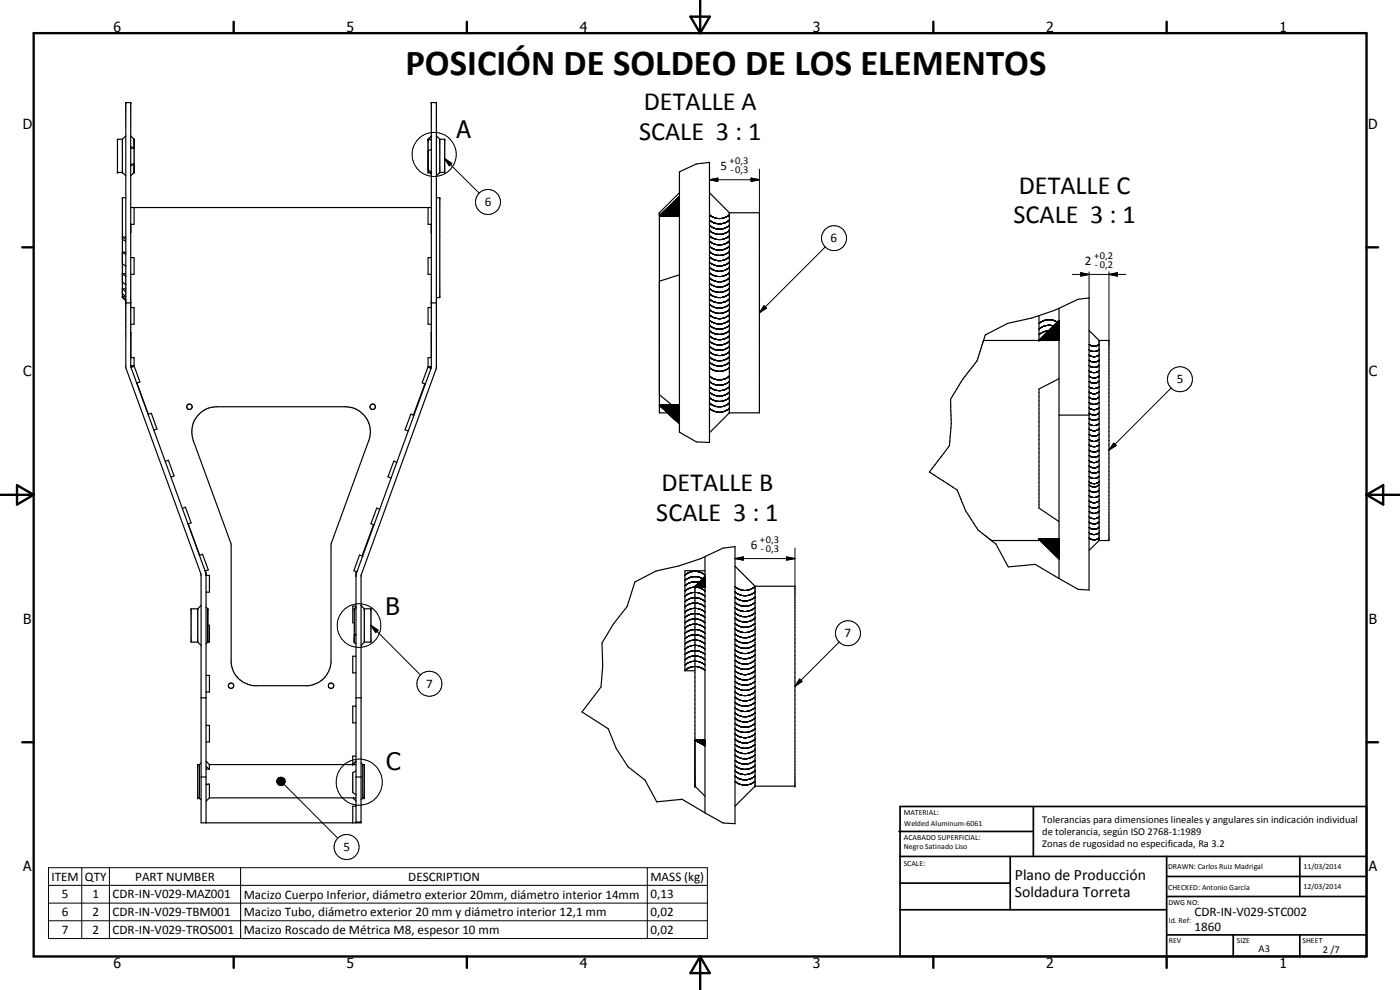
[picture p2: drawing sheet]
<svg xmlns="http://www.w3.org/2000/svg" width="420mm" height="297mm" viewBox="0 0 420 297" stroke-linecap="round" stroke-linejoin="round" font-family="sans-serif">
<g fill="none" stroke="#000" stroke-width=".35">
<path d="M36.7 41.8v9.9M36.7 41.8h-1.4v9.9h1.4M36.7 51.7l1 1M37.7 59.4h-1v29.9l1 1M37.7 40.8l-1 1M39.2 44l1 .4h-1M39.2 40.8l1 1M39.2 49.2h1l-1 .5M40.2 51.7h.1M40.2 41.8h.1M40.2 41.8v9.9M40.2 51.7l-1 1"/>
<path d="M128.9 51.7l.5 .6M129.4 40.8l-.9 1v9.9h.9l-.9-.9M129.4 44.9l-.9 .3M129.4 40.9l-.9 1h.9M131 59.4h1v29.9h-1M131 40.8l1 1M132 41.8v9.9M132 41.8h1.5v9.9h-1.5M132 51.7l-1 1M203.9 51.6l5.1-2.4 3.9-.5v84.1l-3.9-.2-5.1-2.9zM203.9 57.8l-6 6v60.1h6M203.9 59l-6 5.8h6"/>
<path d="M212.9 57.8l6 6M36.7 71.8l1 .6M36.7 79.1l1 .8M37.7 71.1h-1l1 .6M37.7 75.6h-1l1 .7M39.2 77.3h1v5h-1M39.2 69.7h.1M39.2 62.3h90.2M40.2 62.3v5h-1M128.5 62.3v5h.9M129.4 77.3h-.9v5h.9M218.9 63.8h9v60.1h-9"/>
<path d="M218.9 63.8v60.1M36.7 84.6l1 .9M36.7 88.1l1 1M37.6 88.9h-.9l1 1.1M37.7 90.9h1.5M37.7 82.1h-1l1 .8M37.7 86.7h-1l1 .9M39.2 92.3h1v5h-1M39.2 99.7h.1M129.4 90.9h1.6M129.4 92.3h-.9v5h.9M203.9 82.5l-6 1.9"/>
<path d="M311.8 94.7l-2.1 .7-7.3 1.6-6.7 3.5-.5 1.7M311.8 94.7v7.5M317.8 92.5l5.8-2.7 3.2-.4v87.6l-3.2-.2-5.8-3.2M317.8 92.5v81.1M317.8 96.2l-6 6M317.8 96.1l-6 6.1M317.8 92.5l-6 2.2M326.8 99.1l3 3.1M39.2 109.7v-78.9h-1.5v79.3l22.7 62.5v74.3h48v-74.3l22.5-61.9 .1-.7v-79.2h-1.6v79.7M39.2 109.7l.1 .5M39.2 107.3h1v2.4h-1M39.3 110.2l22.5 62.1"/>
<path d="M39.3 110.2l1-.3 1.7 4.7-.9 .3M39.5 109.7l.1 .5M41.1 114.9l3.4 9.4 .9-.3 1.7 4.7-.9 .3M127.5 115.2l-3.4 9.3M129.2 110l-.1 .4M129.4 110.5l-22.4 61.4-.2 1M129.4 110.5l-1-.3-1.7 4.7 1 .3M129.4 107.3h-.9v2.7h.9M197.9 118.4l6 5M295.2 102.2l-.6 1.7a14.9 14.9 0 0 1-4.3 8.2l-1.3 1.6-3.7 6.1v1.1a65.5 65.5 0 0 1-.4 12.8l-6 7.9 8.3 5.4 1.2 2.8a33.5 33.5 0 0 0 4.7 8.6l.4 .6 4 3.2M295.2 102.2h22.6M317.8 113.6l-6 3.1v35.7l6 4.1"/>
<path d="M329.8 102.2h3v60h-3M329.8 102.2v60M49.6 138.4l.9-.3 1.7 4.7-.9 .3M59.8 124.2a7.1 7.1 0 0 1 5.3-2.2h38.6a7.5 7.5 0 0 1 7 10.1l-11.4 31.1v35.7a7.5 7.5 0 0 1-6.8 6.8h-16.3a7.6 7.6 0 0 1-6.8-6.8v-35.7l-11.4-31.1a7.6 7.6 0 0 1 1.8-7.9zM119.1 138.7l-.9-.4-1.8 4.7 1 .4M124.2 124.6l-.9-.4-1.7 4.7 .9 .4M200.4 123.9l3.5 3.2M218.9 123.9l-6 5.9M317.8 124.5h9M54.7 152.5l1-.3 1.7 4.7-1 .3M112.1 157.4l-3.4 9.4M114 152.8l-.9-.4-1.8 4.7 1 .4"/>
<path d="M59.8 166.6l1-.3 1.7 4.7-1 .3M61.6 171.3l.2 .6v75M61.8 172.6h1.1v5.1h-1.1M107 171.5l-.2 75.4M108.9 166.9l-1-.4-1.7 4.7 .9 .4M190.5 174.6l6.4-3.3 6.8-1.5 6.5-2.2 6.8-3.1 3.6-.5v83.1l-3.6-.2-12.3-7.1-7.6 .8-3.5-6.5-5.1-4.1-3.6-5.4-2.4-5.9-7.8-5.1 5.7-7.5 .5-6.3-.2-6.9 3.4-5.7 4.1-5.2zM211.6 167v76.9M211.6 172.9l-3 3v60l3 3M211.6 171.2h-6v30.1h3M211.6 173.2l-3 3h3M220.6 169.9l6 6M226.6 175.9h12v60h-12"/>
<path d="M226.6 175.9v60M297.5 162.2h20.3M297.5 162.2l1.4 1 3.7 6.9 8.1-.8 7.1 4.3M312.3 162.2l5.5 5.4M329.8 162.2l-3 2.9M59.3 182.7v10M59.3 182.7h-1.9v10h1.9M59.3 192.7l1.1 1M60.4 181.7l-1.1 1M61.8 182.2l.5 .5v10M62.3 187.6h.6v5.1h-.6M62.3 192.7l-.5 .5"/>
<path d="M106.3 182.7v10l.5 .5M106.3 182.7h.5M106.8 182.2l-.5 .5M106.8 190.4h-.5l.5 .2M106.8 196.9h-.9v5h.9M106.8 181.9h-.9v5h.4M108.4 181.7l.9 1M109.3 182.7v10M109.3 182.7h2v10h-2M109.3 192.7l-.9 1M60.4 209.4h1.4M61.8 202.6h1.1v5h-1.1"/>
<path d="M61.8 217.6h1.1v5h-1.1M106.8 209.4h1.6M106.8 211.9h-.9v5h.9M59.8 229.4h-.5v10h.5M59.8 229.4v10M59.8 239.4l.6 .5M60.4 233.1h1.4M60.4 228.9l-.6 .5M61.8 230l1.1 .8M61.8 230.8h1.1M61.8 235.3h1.1M61.8 228.4l1.1 1"/>
<path d="M62.8 239.4h44M62.9 229.4h43.9M62.9 229.4v1.4M62.9 235.3v4.1l-1.1 1M62.9 235.3l-1.1 .2M105.9 239.4l.9 .9M106.8 233.1h1.6M106.8 226.9h-.9v2.5l.9-1M106.8 231.3l-.9 .5v6l.9 .7M108.4 228.9l.5 .5M108.9 229.4h.4v10h-.4M108.9 229.4v10"/>
<path d="M108.9 239.4l-.5 .5M211.6 222.1h-3l3 1.6M226.6 235.9l-6 6M106.8 246.6h1.6M106.8 241.9h-.9v5"/>
<circle cx="56.8" cy="122" r=".81"/>
<circle cx="111.8" cy="122" r=".8"/>
<circle cx="69.3" cy="205.7" r=".81"/>
<circle cx="99.3" cy="205.7" r=".81"/>
</g>
<g fill="#000">
<circle cx="37.7" cy="30.8" r=".18"/>
<circle cx="39.2" cy="30.8" r=".18"/>
<circle cx="129.4" cy="30.8" r=".18"/>
<circle cx="131" cy="30.8" r=".18"/>
<circle cx="35.3" cy="41.8" r=".18"/>
<circle cx="35.3" cy="51.7" r=".18"/>
<circle cx="36.7" cy="51.7" r=".18"/>
<circle cx="36.7" cy="59.4" r=".18"/>
<circle cx="36.7" cy="41.8" r=".18"/>
<circle cx="40.2" cy="41.8" r=".18"/>
<circle cx="40.2" cy="51.7" r=".18"/>
<circle cx="128.5" cy="41.8" r=".18"/>
<circle cx="128.5" cy="51.7" r=".18"/>
<circle cx="132" cy="41.8" r=".18"/>
<circle cx="132" cy="59.4" r=".18"/>
<circle cx="132" cy="51.7" r=".18"/>
<circle cx="133.5" cy="51.7" r=".18"/>
<circle cx="133.5" cy="41.8" r=".18"/>
<circle cx="129.4" cy="69.7" r=".18"/>
<circle cx="129.4" cy="99.7" r=".18"/>
<circle cx="311.8" cy="102.2" r=".18"/>
<circle cx="208.6" cy="175.9" r=".18"/>
<circle cx="57.4" cy="182.7" r=".18"/>
<circle cx="59.3" cy="182.7" r=".18"/>
<circle cx="62.3" cy="182.7" r=".18"/>
<circle cx="106.3" cy="192.7" r=".18"/>
<circle cx="106.3" cy="182.7" r=".18"/>
<circle cx="109.3" cy="182.7" r=".18"/>
<circle cx="111.3" cy="182.7" r=".18"/>
<circle cx="59.3" cy="239.4" r=".18"/>
<circle cx="59.8" cy="239.4" r=".18"/>
<circle cx="105.9" cy="229.4" r=".18"/>
<circle cx="108.9" cy="239.4" r=".18"/>
<circle cx="109.3" cy="239.4" r=".18"/>
<circle cx="208.6" cy="235.9" r=".18"/>
<circle cx="226.6" cy="235.9" r=".18"/>
<circle cx="238.6" cy="235.9" r=".18"/>
</g>
<g fill="none" stroke="#000" stroke-width=".3">
<path d="M133.5 47.6l2.1 1.4-.7 .7zM133.5 47.6l10.3 10.4M212.9 53.9l2.5-.5v1zM212.9 53.9h15M225.4 53.4l2.5 .5-2.5 .5zM227.9 50.8v13M197.9 64.8l6-5.8v5.8zM212.9 64.4a4.5 4.5 0 0 0 6 0M212.9 66a4.5 4.5 0 0 0 6 0M212.9 67.6a4.5 4.5 0 0 0 6 0M212.9 69.2a4.5 4.5 0 0 0 6 0M212.9 70.8a4.6 4.6 0 0 0 6 0"/>
<path d="M212.9 72.3a4.4 4.4 0 0 0 6 0M212.9 73.9a4.5 4.5 0 0 0 6 0M212.9 75.5a4.5 4.5 0 0 0 6 0M212.9 77.1a4.4 4.4 0 0 0 6 0M212.9 78.7a4.5 4.5 0 0 0 6 0M247.7 74.1l-19.8 19.8M212.9 80.3a4.5 4.5 0 0 0 6 0M212.9 81.8a4.5 4.5 0 0 0 6 0M212.9 83.4a4.5 4.5 0 0 0 6 0M212.9 85a4.6 4.6 0 0 0 6 0M212.9 86.6a4.4 4.4 0 0 0 6 0M212.9 88.1a4.5 4.5 0 0 0 6 0"/>
<path d="M212.9 89.7a4.5 4.5 0 0 0 6 0M212.9 91.3a4.4 4.4 0 0 0 6 0M212.9 92.9a4.5 4.5 0 0 0 6 0M212.9 94.5a4.5 4.5 0 0 0 6 0M212.9 96.1a4.5 4.5 0 0 0 6 0M212.9 97.6a4.5 4.5 0 0 0 6 0M212.9 99.2a4.6 4.6 0 0 0 6 0M229.3 91.7l.7 .8-2.1 1.4zM311.8 98.7a4.5 4.5 0 0 1 6 0M311.8 97.1a4.5 4.5 0 0 1 6 0M321.8 82.3h16.1M324.3 81.8l2.5 .5-2.5 .5z"/>
<path d="M326.8 81.6v7.8M332.8 82.3l2.6-.5v1zM332.8 81.6v20.6M212.9 112.8a4.5 4.5 0 0 0 6 0M212.9 114.5a4.6 4.6 0 0 0 6 0M212.9 116.1a4.4 4.4 0 0 0 6 0M212.9 117.7a4.5 4.5 0 0 0 6 0M212.9 119.3a4.5 4.5 0 0 0 6 0M212.9 100.8a4.4 4.4 0 0 0 6 0M212.9 102.4a4.5 4.5 0 0 0 6 0M212.9 103.9a4.5 4.5 0 0 0 6 0M212.9 105.5a4.4 4.4 0 0 0 6 0"/>
<path d="M212.9 107.1a4.5 4.5 0 0 0 6 0M212.9 108.7a4.5 4.5 0 0 0 6 0M212.9 110.3a4.5 4.5 0 0 0 6 0M311.8 102.2l6-6v6zM311.8 102.2l6-6v6M311.8 102.2h6M311.8 102.1a4.5 4.5 0 0 1 6 0M311.8 100.4a4.5 4.5 0 0 1 6 0M326.8 103.3a2.3 2.3 0 0 0 3 0M326.8 104.9a2.3 2.3 0 0 0 3 0M326.8 106.5a2.3 2.3 0 0 0 3 0M326.8 108.1a2.3 2.3 0 0 0 3 0"/>
<path d="M326.8 109.6a2.18 2.18 0 0 0 3 0M326.8 111.3a2.3 2.3 0 0 0 3 0M326.8 112.8a2.18 2.18 0 0 0 3 0M326.8 114.4a2.3 2.3 0 0 0 3 0M326.8 116a2.18 2.18 0 0 0 3 0M326.8 117.6a2.3 2.3 0 0 0 3 0M326.8 119.2a2.18 2.18 0 0 0 3 0M351.5 116.4l-18.7 18.6M197.9 121.6h6v5.5zM212.9 120.9a4.5 4.5 0 0 0 6 0M212.9 122.6a4.5 4.5 0 0 0 6 0M326.8 120.8a2.3 2.3 0 0 0 3 0"/>
<path d="M326.8 122.3a2.18 2.18 0 0 0 3 0M326.8 124a2.3 2.3 0 0 0 3 0M326.8 125.5a2.18 2.18 0 0 0 3 0M326.8 127.1a2.3 2.3 0 0 0 3 0M326.8 128.7a2.18 2.18 0 0 0 3 0M326.8 130.3a2.3 2.3 0 0 0 3 0M326.8 131.9a2.18 2.18 0 0 0 3 0M326.8 133.5a2.3 2.3 0 0 0 3 0M326.8 135a2.18 2.18 0 0 0 3 0M326.8 136.7a2.3 2.3 0 0 0 3 0M326.8 138.2a2.18 2.18 0 0 0 3 0M326.8 139.8a2.3 2.3 0 0 0 3 0"/>
<path d="M334.3 133l.7 .6-2.2 1.4zM326.8 145.5a2.3 2.3 0 0 0 3 0M326.8 147.1a2.18 2.18 0 0 0 3 0M326.8 148.7a2.3 2.3 0 0 0 3 0M326.8 150.3a2.18 2.18 0 0 0 3 0M326.8 151.9a2.3 2.3 0 0 0 3 0M326.8 153.5a2.18 2.18 0 0 0 3 0M326.8 155.1a2.3 2.3 0 0 0 3 0M326.8 156.6a2.18 2.18 0 0 0 3 0M326.8 158.2a2.3 2.3 0 0 0 3 0M326.8 159.8a2.18 2.18 0 0 0 3 0M326.8 141.4a2.18 2.18 0 0 0 3 0"/>
<path d="M326.8 143a2.3 2.3 0 0 0 3 0M326.8 144.6a2.3 2.3 0 0 0 3 0M205.6 178.9a4.5 4.5 0 0 1 6 0M205.6 175.7a4.5 4.5 0 0 1 6 0M205.6 174.2a4.5 4.5 0 0 1 6 0M205.6 172.6a4.5 4.5 0 0 1 6 0M208.6 176.2l3-3v3zM208.6 176.2l3-3v3l-4.3 .1-1.7 1M208.8 176.2l1 .1 1.8 1M220.6 167.6l2.5-.5v1zM220.6 176a4.5 4.5 0 0 0 6 0M220.6 177.6a4.5 4.5 0 0 0 6 0"/>
<path d="M220.6 179.2a4.6 4.6 0 0 0 6 0M220.6 167.6h18M236.1 167.1l2.5 .5-2.5 .5zM238.6 164.4v11.5M311.8 161.7h6v5.9zM326.8 161.4a2.3 2.3 0 0 0 3 0M111.3 187.7l2.2 1.4-.7 .7zM111.3 187.7l14.9 14.8M205.6 186.9a4.5 4.5 0 0 1 6 0M205.6 199.5a4.6 4.6 0 0 1 6 0M205.6 198a4.5 4.5 0 0 1 6 0M205.6 196.3a4.6 4.6 0 0 1 6 0"/>
<path d="M205.6 194.8a4.5 4.5 0 0 1 6 0M205.6 193.2a4.6 4.6 0 0 1 6 0M205.6 191.6a4.5 4.5 0 0 1 6 0M205.6 190a4.5 4.5 0 0 1 6 0M205.6 188.4a4.5 4.5 0 0 1 6 0M205.6 185.3a4.5 4.5 0 0 1 6 0M205.6 183.7a4.5 4.5 0 0 1 6 0M205.6 182.1a4.5 4.5 0 0 1 6 0M205.6 180.5a4.5 4.5 0 0 1 6 0M220.6 194.9a4.5 4.5 0 0 0 6 0M220.6 180.8a4.5 4.5 0 0 0 6 0M220.6 182.3a4.5 4.5 0 0 0 6 0"/>
<path d="M220.6 183.9a4.5 4.5 0 0 0 6 0M220.6 185.5a4.5 4.5 0 0 0 6 0M220.6 187.1a4.5 4.5 0 0 0 6 0M220.6 188.6a4.5 4.5 0 0 0 6 0M220.6 190.2a4.6 4.6 0 0 0 6 0M220.6 191.8a4.5 4.5 0 0 0 6 0M220.6 193.4a4.5 4.5 0 0 0 6 0M220.6 196.5a4.5 4.5 0 0 0 6 0M220.6 198.1a4.5 4.5 0 0 0 6 0M220.6 199.7a4.5 4.5 0 0 0 6 0M251.9 192.6l-13.3 13.3M205.6 201.1a4.5 4.5 0 0 1 6 0"/>
<path d="M220.6 201.3a4.5 4.5 0 0 0 6 0M220.6 202.9a4.5 4.5 0 0 0 6 0M220.6 204.4a4.5 4.5 0 0 0 6 0M220.6 206a4.5 4.5 0 0 0 6 0M220.6 207.6a4.5 4.5 0 0 0 6 0M220.6 209.2a4.5 4.5 0 0 0 6 0M220.6 210.7a4.5 4.5 0 0 0 6 0M220.6 212.3a4.5 4.5 0 0 0 6 0M220.6 213.9a4.5 4.5 0 0 0 6 0M220.6 215.5a4.5 4.5 0 0 0 6 0M220.6 217a4.5 4.5 0 0 0 6 0M220.6 218.7a4.6 4.6 0 0 0 6 0"/>
<path d="M240 203.8l.7 .7-2.1 1.4zM83.5 233.6l-.3 .5zM83.5 233.6l-.4 .7zM83.5 233.6l-.4 1zM83.5 233.6l-.4 1.2zM83.5 233.6l-.2 1.5-.2-.3zM83.5 233.6l-.1 1.7zM83.5 233.6l.1 1.9-.2-.2zM83.5 233.6l.4 2-.3-.1zM83.5 233.6l.6 2.1-.2-.1zM83.5 233.6l.9 2.1h-.3zM83.5 233.6l1.2 2.1h-.3z"/>
<path d="M83.5 233.6l1.4 2-.2 .1zM83.5 233.6l1.6 1.9-.2 .1zM83.5 233.6l1.8 1.6-.2 .3zM83.5 233.6l2 1.4-.2 .2zM83.5 233.6l2 1.1v.3zM83.5 233.6l2.1 .9-.1 .2zM83.5 233.6l2 .6 .1 .3zM83.5 233.6l2 .4v.2zM83.5 233.6l1.9 .1 .1 .3zM83.5 233.6h1.7l.2 .1zM83.5 233.6l1.5-.2 .2 .2zM83.5 233.6l1.2-.3 .3 .1z"/>
<path d="M83.5 233.6l1.2-.3zM83.5 233.6l.9-.4zM83.5 233.6l.6-.4zM83.5 233.6l.1-.2zM83.6 233.4l.3-.1-.4 .3zM85.2 235.3l16.2 16.2M208.6 222.1h3v1.6zM220.6 220.2a4.5 4.5 0 0 0 6 0M220.6 221.8a4.5 4.5 0 0 0 6 0M220.6 223.4a4.5 4.5 0 0 0 6 0M220.6 225a4.5 4.5 0 0 0 6 0M220.6 226.5a4.5 4.5 0 0 0 6 0"/>
<path d="M220.6 228.1a4.6 4.6 0 0 0 6 0M220.6 229.7a4.5 4.5 0 0 0 6 0M220.6 231.3a4.5 4.5 0 0 0 6 0M220.6 232.8a4.5 4.5 0 0 0 6 0M220.6 234.4a4.5 4.5 0 0 0 6 0M14.6 260.3h197.7v21.3h-197.7zM14.6 265.6h197.7M14.6 271h197.7M14.6 276.3h197.7M24.5 260.3v21.3M32.8 260.3v21.3M72.2 260.3v21.3"/>
<path d="M194.3 260.3v21.3"/>
<circle cx="130.3" cy="46.3" r="6.6"/>
<circle cx="146.5" cy="60.6" r="3.8"/>
<circle cx="250.3" cy="71.5" r="3.7"/>
<circle cx="354.1" cy="113.8" r="3.7"/>
<circle cx="107.8" cy="187.7" r="6.6"/>
<circle cx="254.5" cy="190" r="3.8"/>
<circle cx="128.8" cy="205.1" r="3.8"/>
<circle cx="107.8" cy="234.7" r="6.9"/>
<circle cx="104" cy="254.2" r="3.7"/>
</g>
<g fill="#000">
<path d="M133.5 47.6l2.1 1.4-.7 .7zM212.9 53.9l2.5-.5v1zM225.4 53.4l2.5 .5-2.5 .5zM197.9 64.8l6-5.8v5.8zM229.3 91.7l.7 .8-2.1 1.4zM324.3 81.8l2.5 .5-2.5 .5zM332.8 82.3l2.6-.5v1zM311.8 102.2l6-6v6zM197.9 121.6h6v5.5zM334.3 133l.7 .6-2.2 1.4zM208.6 176.2l3-3v3zM220.6 167.6l2.5-.5v1z"/>
<path d="M236.1 167.1l2.5 .5-2.5 .5zM311.8 161.7h6v5.9zM111.3 187.7l2.2 1.4-.7 .7zM240 203.8l.7 .7-2.1 1.4zM83.5 233.6l-.3 .5zM83.5 233.6l-.4 .7zM83.5 233.6l-.4 1zM83.5 233.6l-.4 1.2zM83.5 233.6l-.2 1.5-.2-.3zM83.5 233.6l-.1 1.7zM83.5 233.6l.1 1.9-.2-.2zM83.5 233.6l.6 2.1-.2-.1z"/>
<path d="M83.5 233.6l.9 2.1h-.3zM83.5 233.6l1.2 2.1h-.3zM83.5 233.6l1.4 2-.2 .1zM83.5 233.6l1.6 1.9-.2 .1zM83.5 233.6l1.8 1.6-.2 .3zM83.5 233.6l2 1.4-.2 .2zM83.5 233.6l2 1.1v.3zM83.5 233.6l2.1 .9-.1 .2zM83.5 233.6l2 .6 .1 .3zM83.5 233.6l2 .4v.2zM83.5 233.6h1.7l.2 .1zM83.5 233.6l1.5-.2 .2 .2z"/>
<path d="M83.5 233.6l1.2-.3 .3 .1zM83.5 233.6l1.2-.3zM83.5 233.6l.9-.4zM83.5 233.6l.6-.4zM83.6 233.4l.3-.1-.4 .3zM83.5 233.6l.1-.2zM208.6 222.1h3v1.6z"/>
</g>
<g fill="none" stroke="#000" stroke-width=".71">
<path d="M10.1 9.9h400v277.1h-400zM70.1 6.5v3.4M140.1 6.5v3.4M207.2 5h5.8l-2.9 4.9zM210.1 0v9.9M280.1 6.5v3.4M350.1 6.5v3.4M6.7 74.2h3.4M410.1 74.2h3.5M.1 148.5h10M5.1 145.6l5 2.9-5 2.9zM410.1 148.5h10"/>
<path d="M410.1 148.5l5-2.9v5.8zM6.7 222.7h3.4M410.1 222.7h3.5M70.1 287v3.4M140.1 287v3.4M210.1 287v10M210.1 287l2.9 5h-5.8zM280.1 287v3.4M350.1 287v3.4"/>
</g>
<g fill="none" stroke="#000" stroke-width=".51">
<path d="M269.8 249.5h40.3M270.1 242h140v45h-140zM270.1 257h140M303.2 257v16M310.1 242v15M350.1 257v30M390.1 257v12M270.1 265h33.1M270.1 273h80M350.1 269h60M350.1 263h60M350.1 280.5h60"/>
<path d="M370.1 280.5v6.5M390.1 280.5v6.5"/>
</g>
<path d="M83.5 233.8h2M83.7 233.6v2" fill="none" stroke="#000" stroke-width=".38"/>
<text font-size="11" x="121.7" y="22.4">POSICIÓN DE SOLDEO DE LOS ELEMENTOS</text>
<g font-size="7.9">
<text x="193.2" y="33">DETALLE A</text>
<text x="191.8" y="42">SCALE 3 : 1</text>
<text x="305.8" y="58.1">DETALLE C</text>
<text x="304.2" y="67.1">SCALE 3 : 1</text>
<text x="198.5" y="147.4">DETALLE B</text>
<text x="197" y="156.4">SCALE 3 : 1</text>
</g>
<g font-size="7.2">
<text x="137" y="41.4">A</text>
<text x="115.7" y="184.7">B</text>
<text x="115.9" y="231.1">C</text>
</g>
<g font-size="4.7">
<text x="304.6" y="263.9">Plano de Producción</text>
<text x="304.6" y="269.3">Soldadura Torreta</text>
</g>
<g font-size="4.2">
<text x="34" y="9.6">6</text>
<text x="104" y="9.6">5</text>
<text x="174" y="9.6">4</text>
<text x="244" y="9.6">3</text>
<text x="314" y="9.6">2</text>
<text x="384" y="9.6">1</text>
<text x="6.8" y="38.7">D</text>
<text x="410.6" y="38.7">D</text>
<text x="7" y="112.9">C</text>
<text x="410.8" y="112.9">C</text>
<text x="7" y="187.1">B</text>
<text x="410.8" y="187.1">B</text>
<text x="7" y="261.4">A</text>
<text x="410.8" y="261.4">A</text>
<text x="34" y="290.4">6</text>
<text x="104" y="290.4">5</text>
<text x="174" y="290.4">4</text>
<text x="244" y="290.4">3</text>
<text x="314" y="290.4">2</text>
<text x="384" y="290.4">1</text>
</g>
<g font-size="3.9">
<text x="216.2" y="51.1">5</text>
<text x="145.5" y="61.9">6</text>
<text x="249.3" y="72.7">6</text>
<text x="325.6" y="79.5">2</text>
<text x="353.1" y="115.1">5</text>
<text x="225.4" y="164.7">6</text>
<text x="253.5" y="191.3">7</text>
<text x="127.9" y="206.4">7</text>
<text x="103.1" y="255.4">5</text>
<text x="15.5" y="264.2">ITEM</text>
<text x="18.6" y="269.5">5</text>
<text x="25.5" y="264.3">QTY</text>
<text x="27.7" y="269.5">1</text>
<text x="33.8" y="269.6">CDR-IN-V029-MAZ001</text>
<text x="40.6" y="264.2">PART NUMBER</text>
<text x="73.1" y="269.7">Macizo Cuerpo Inferior, diámetro exterior 20mm, diámetro interior 14mm</text>
<text x="122.5" y="264.3">DESCRIPTION</text>
<text x="195.2" y="264.4">MASS (kg)</text>
<text x="195.2" y="269.6">0,13</text>
<text x="18.6" y="274.9">6</text>
<text x="27.7" y="274.9">2</text>
<text x="33.8" y="274.9">CDR-IN-V029-TBM001</text>
<text x="73.1" y="275">Macizo Tubo, diámetro exterior 20 mm y diámetro interior 12,1 mm</text>
<text x="195.2" y="274.9">0,02</text>
<text x="358.5" y="275">CDR-IN-V029-STC002</text>
<text x="18.6" y="280.2">7</text>
<text x="27.7" y="280.2">2</text>
<text x="33.8" y="280.2">CDR-IN-V029-TROS001</text>
<text x="73.1" y="280.3">Macizo Roscado de Métrica M8, espesor 10 mm</text>
<text x="195.2" y="280.2">0,02</text>
<text x="358.5" y="279.4">1860</text>
</g>
<g font-size="3.1">
<text x="218.9" y="49.3">+0,3</text>
<text x="219.2" y="52">-0,3</text>
<text x="328.3" y="77.7">+0,2</text>
<text x="328.6" y="80.3">-0,2</text>
<text x="228" y="163">+0,3</text>
<text x="228.3" y="165.6">-0,3</text>
<text x="312.7" y="246.8">Tolerancias para dimensiones lineales y angulares sin indicación individual</text>
<text x="312.7" y="250.4">de tolerancia, según ISO 2768-1:1989</text>
<text x="312.7" y="254">Zonas de rugosidad no especificada, Ra 3.2</text>
<text x="377.7" y="285.6">A3</text>
<text x="397" y="285.9">2 /7</text>
</g>
<g font-size="2.4">
<text x="271.2" y="244.4">MATERIAL:</text>
<text x="271.3" y="252">ACABADO SUPERFICIAL:</text>
<text x="271.4" y="247.9">Welded Aluminum-6061</text>
<text x="271.3" y="254.6">Negro Satinado Liso</text>
<text x="271.2" y="259.7">SCALE:</text>
<text x="350.6" y="260.8">DRAWN: Carlos Ruiz Madrigal</text>
<text x="391.2" y="260.6">11/03/2014</text>
<text x="350.6" y="267.1">CHECKED: Antonio García</text>
<text x="391.2" y="266.7">12/03/2014</text>
<text x="350.6" y="271.4">DWG NO:</text>
<text x="350.8" y="276.9">Id. Ref:</text>
<text x="350.8" y="282.8">REV</text>
<text x="371.2" y="282.9">SIZE</text>
<text x="390.9" y="282.9">SHEET</text>
</g>
</svg>
